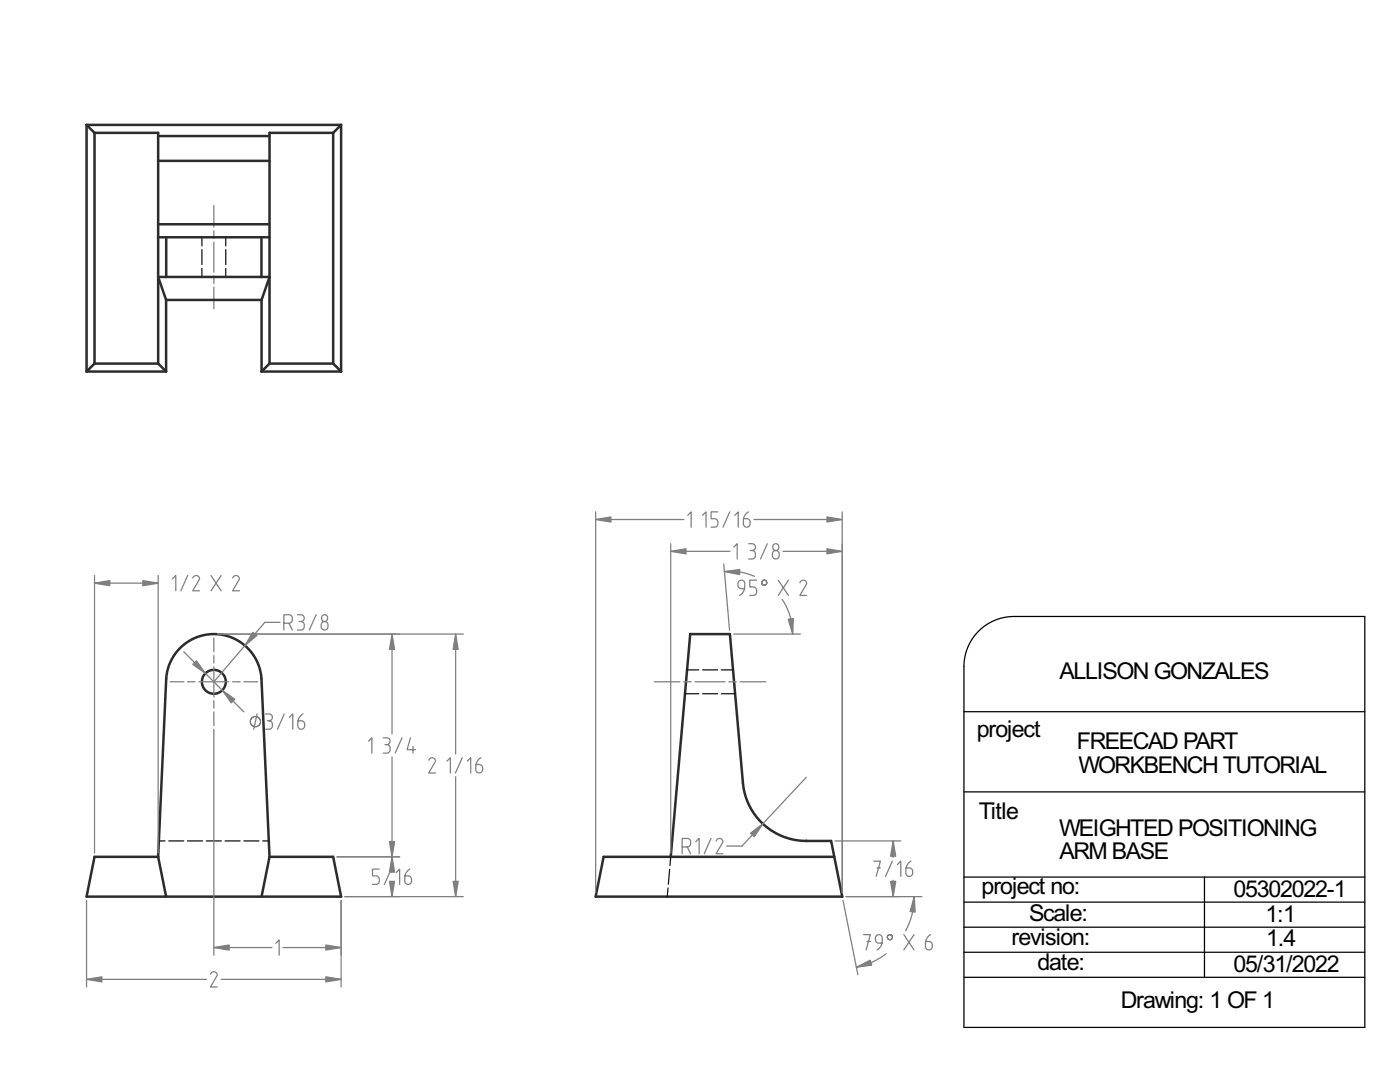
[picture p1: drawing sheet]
<svg xmlns="http://www.w3.org/2000/svg" width="279mm" height="216mm" viewBox="0 0 279 216" stroke-linecap="round" stroke-linejoin="round" font-family="sans-serif">
<g fill="none" stroke="#2c2c2c" stroke-width=".5">
<path d="M18.9 26.5h12.7v46h-12.7zM53.8 26.5h12.7v46h-12.7zM33.2 59.8v14.3h-15.9v-49.2h50.8v49.2h-15.9v-14.3M31.6 171l1.6-35.6 .2-1.6 .5-1.5 .8-1.4 .9-1.3 1.2-1 1.3-.9 1.5-.7 1.5-.3 1.6-.2 1.5 .2 1.6 .4 1.4 .6 1.3 .8 1.2 1.1 1 1.3 .7 1.4 .5 1.4 .3 1.7 1.6 35.6M31.6 171h-12.7l-1.6 7.9h50.8l-1.6-7.9h-12.7M31.6 171l1.6 7.9M53.8 171l-1.6 7.9M133.9 171l3.8-44.5h8l2.6 30.1 .6 2.5 1 2.3 1.2 1.8 1.5 1.5 1.7 1.2 1.9 1 1.7 .5 1.8 .3 6.2 .1 2.2 11.1h-49.2l1.6-7.9h46"/>
<circle cx="42.7" cy="136" r="2.38"/>
</g>
<g fill="none" stroke="#141414" stroke-width=".25">
<path d="M40.3 47.3v1.8M40.3 49.8v3M40.3 53.6v1.7M45.1 47.3v1.8M45.1 49.8v3M45.1 53.6v1.7M136.7 138.4h2.8M137.1 133.7h2.4M140.2 133.7h3M140.2 138.4h3M144 133.7h2.3M144 138.4h2.7"/>
<path d="M31.7 167.8h1.2M33.7 167.8h3M37.4 167.8h3M41.2 167.8h3M44.9 167.8h3M48.7 167.8h3M52.4 167.8h1.2M133.3 177.2l-.1 1.7M133.6 173.4l-.2 3M133.9 171l-.2 1.7"/>
</g>
<g fill="none" stroke="#7f7f7f" stroke-width=".25">
<path d="M42.7 41v4.3M42.7 46.1v1.5M42.7 48.3v6M42.7 55.1v1.5M42.7 57.3v4.3M18.9 116.4h12.7M34.4 115.5l.7-.7v3.1M37.4 114.8l-1.3 3.1M38.5 115.3a.66 .66 0 0 1 .8-.5 .66 .66 0 0 1 .5 .8l-1.3 2.3h1.3M42.1 114.8l2 3.1M44.1 114.8l-2 3.1M46.4 115.3a.66 .66 0 0 1 .8-.5 .66 .66 0 0 1 .5 .8l-1.3 2.3h1.4"/>
<path d="M33.9 136h2.8M37.4 136h1.5M39.7 136h6M42.7 127.3v2.7M42.7 130.8v1.5M42.7 133v6M42.7 139.8v1.5M46.4 136h1.5M48.7 136h2.7M130.6 136h5.1M136.5 136h1.5M138.7 136h6"/>
<path d="M145.5 136h1.5M147.7 136h5.2M42.7 142v2.8"/>
</g>
<path d="M18.9 116.4l3-.5v1z" fill="#7f7f7f"/>
<path d="M18.9 116.4l3-.5v1z" fill="#7f7f7f" stroke="#7f7f7f" stroke-width=".25"/>
<path d="M28.5 115.9l3.1 .5-3.1 .5z" fill="#7f7f7f"/>
<path d="M28.5 115.9l3.1 .5-3.1 .5z" fill="#7f7f7f" stroke="#7f7f7f" stroke-width=".25"/>
<path d="M18.9 114.8v55.4M31.6 114.8v55.4M17.3 195.4h23.9M42 194.4a.66 .66 0 0 1 .8-.5 .66 .66 0 0 1 .5 .8l-1.3 2.2h1.4M44.1 195.4h24" fill="none" stroke="#7f7f7f" stroke-width=".25"/>
<path d="M17.3 195.4l3-.5v1z" fill="#7f7f7f"/>
<path d="M17.3 195.4l3-.5v1z" fill="#7f7f7f" stroke="#7f7f7f" stroke-width=".25"/>
<path d="M65 194.9l3.1 .5-3.1 .5z" fill="#7f7f7f"/>
<path d="M65 194.9l3.1 .5-3.1 .5z" fill="#7f7f7f" stroke="#7f7f7f" stroke-width=".25"/>
<g fill="none" stroke="#7f7f7f" stroke-width=".25">
<path d="M55.9 124.2h-3.1l-10.1 11.8M56.7 124.4h1a.68 .68 0 0 0 .6-.7v-.4a.68 .68 0 0 0-.6-.6h-1v3M57.7 124.4l.6 1.3M59.4 122.7h.6a.68 .68 0 0 1 .7 .6 .68 .68 0 0 1-.7 .7 .68 .68 0 0 1 .7 .7v.3a.68 .68 0 0 1-.7 .7h-.6M59.7 124h.3M63.1 122.7l-1.4 3M64.3 124.2a.68 .68 0 0 1 .7-.1 .68 .68 0 0 1 .5 .6v.3a.68 .68 0 0 1-.7 .7 .68 .68 0 0 1-.7-.7zM17.3 179.7v17.2M68.1 179.7v17.2"/>
<circle cx="64.8" cy="123.3" r=".65"/>
</g>
<path d="M50.5 126.2l.7 .6-2.3 2z" fill="#7f7f7f"/>
<path d="M50.5 126.2l.7 .6-2.3 2z" fill="#7f7f7f" stroke="#7f7f7f" stroke-width=".25"/>
<path d="M160.9 155.1l-12.8 13.7h-3.1M136.1 169h1.1a.68 .68 0 0 0 .6-.7v-.3a.68 .68 0 0 0-.6-.7h-1.1v3.1M137.2 169l.6 1.4M138.8 168l.7-.7v3.1M141.9 167.3l-1.4 3.1M142.9 167.8a.66 .66 0 0 1 .8-.5 .66 .66 0 0 1 .5 .8l-1.3 2.3h1.4" fill="none" stroke="#7f7f7f" stroke-width=".25"/>
<path d="M149.8 166.3l2.4-1.9-1.7 2.5z" fill="#7f7f7f"/>
<path d="M149.8 166.3l2.4-1.9-1.7 2.5z" fill="#7f7f7f" stroke="#7f7f7f" stroke-width=".25"/>
<path d="M174.4 171.8h1.3l-.8 3.1M175 173.2h.7M178.1 171.8l-1.4 3.1M178.2 167.8v3.3M178.2 175.6v3.3M179.1 172.5l.7-.7v3.1M181.8 171.8a2.03 2.03 0 0 0-1 1.8v.6a.68 .68 0 0 0 .7 .7 .68 .68 0 0 0 .6-.7v-.3a.68 .68 0 0 0-.6-.7h-.7" fill="none" stroke="#7f7f7f" stroke-width=".25"/>
<path d="M178.2 167.8l.6 3h-1.1z" fill="#7f7f7f"/>
<path d="M178.2 167.8l.6 3h-1.1z" fill="#7f7f7f" stroke="#7f7f7f" stroke-width=".25"/>
<path d="M177.7 175.9h1.1l-.6 3z" fill="#7f7f7f"/>
<path d="M177.7 175.9h1.1l-.6 3z" fill="#7f7f7f" stroke="#7f7f7f" stroke-width=".25"/>
<g fill="none" stroke="#7f7f7f" stroke-width=".25">
<path d="M166.6 167.8h13.2M168.2 179.7l3 14.8M168.9 178.9h15.1M182.5 178.9l-.2 1.8-.3 1.7-.5 1.7-.8 1.6M172.3 186.5h1.4l-.8 3M173 187.9h.7M176 188.2h-.6a.68 .68 0 0 1-.7-.7v-.3a.68 .68 0 0 1 .7-.7 .68 .68 0 0 1 .7 .7v.7a2.05 2.05 0 0 1-1 1.6M176.8 190.3l-2.8 1.7-3.1 1M180.4 186.5l2 3M182.4 186.5l-2 3M185.7 186.5a2.03 2.03 0 0 0-1 1.8v.6a.68 .68 0 0 0 .7 .6 .68 .68 0 0 0 .7-.6v-.4a.68 .68 0 0 0-.7-.6h-.7"/>
<circle cx="177.6" cy="187" r=".51"/>
</g>
<path d="M170.9 193l2.8-1.4 .3 1z" fill="#7f7f7f"/>
<path d="M170.9 193l2.8-1.4 .3 1z" fill="#7f7f7f" stroke="#7f7f7f" stroke-width=".25"/>
<path d="M182.5 178.9l.1 3.1-1-.1z" fill="#7f7f7f"/>
<path d="M182.5 178.9l.1 3.1-1-.1z" fill="#7f7f7f" stroke="#7f7f7f" stroke-width=".25"/>
<path d="M75.7 173.4h-1.4v1.4h.7a.68 .68 0 0 1 .7 .7v.3a.68 .68 0 0 1-.7 .7h-.7M78.1 173.4l-1.4 3.1M78.2 171v1.7M78.2 177.2v1.7M79.1 174.1l.7-.7v3.1M81.8 173.4a2.03 2.03 0 0 0-1 1.8v.6a.68 .68 0 0 0 .7 .7 .68 .68 0 0 0 .6-.7v-.3a.68 .68 0 0 0-.6-.7h-.7" fill="none" stroke="#7f7f7f" stroke-width=".25"/>
<path d="M78.2 171l.5 3h-1z" fill="#7f7f7f"/>
<path d="M78.2 171l.5 3h-1z" fill="#7f7f7f" stroke="#7f7f7f" stroke-width=".25"/>
<path d="M77.7 175.9h1l-.5 3z" fill="#7f7f7f"/>
<path d="M77.7 175.9h1l-.5 3z" fill="#7f7f7f" stroke="#7f7f7f" stroke-width=".25"/>
<g fill="none" stroke="#7f7f7f" stroke-width=".25">
<path d="M144.4 112.5l1.2 13.3M144.6 114l3 .2 3 .8M148.6 117.5h-.7a.68 .68 0 0 1-.6-.7v-.4a.68 .68 0 0 1 .6-.6 .68 .68 0 0 1 .7 .6v.8a2.05 2.05 0 0 1-1 1.6M151 115.8h-1.4v1.3h.7a.68 .68 0 0 1 .7 .7v.3a.68 .68 0 0 1-.7 .7h-.7M155.3 115.8l2 3M156.1 119.6l.9 1.6 .7 1.7 .4 1.8 .1 1.8M157.3 115.8l-2 3M159.7 116.3a.66 .66 0 0 1 .7-.5 .66 .66 0 0 1 .5 .8l-1.3 2.2h1.4M146.4 126.5h13.3M67.3 171h12.5M68.8 178.9h11"/>
<circle cx="152.5" cy="116.3" r=".51"/>
</g>
<path d="M157.3 123.6l1-.2-.1 3.1z" fill="#7f7f7f"/>
<path d="M157.3 123.6l1-.2-.1 3.1z" fill="#7f7f7f" stroke="#7f7f7f" stroke-width=".25"/>
<path d="M144.6 114l3-.4v1.1z" fill="#7f7f7f"/>
<path d="M144.6 114l3-.4v1.1z" fill="#7f7f7f" stroke="#7f7f7f" stroke-width=".25"/>
<path d="M42.7 189.1h11.6M55 188.2l.7-.7v3.1M56.5 189.1h11.6" fill="none" stroke="#7f7f7f" stroke-width=".25"/>
<path d="M42.7 189.1l3-.5v1z" fill="#7f7f7f"/>
<path d="M42.7 189.1l3-.5v1z" fill="#7f7f7f" stroke="#7f7f7f" stroke-width=".25"/>
<path d="M65 188.6l3.1 .5-3.1 .5z" fill="#7f7f7f"/>
<path d="M65 188.6l3.1 .5-3.1 .5z" fill="#7f7f7f" stroke="#7f7f7f" stroke-width=".25"/>
<path d="M118.9 103.7h17.6M137.3 102.8l.6-.7v3.1M140.2 102.8l.7-.7v3.1M143.3 102.1h-1.4v1.4h.7a.68 .68 0 0 1 .7 .7v.3a.68 .68 0 0 1-.7 .7h-.7M145.6 102.1l-1.3 3.1M146.7 102.8l.6-.7v3.1M149.4 102.1a2.03 2.03 0 0 0-1 1.8v.6a.68 .68 0 0 0 .6 .7 .68 .68 0 0 0 .7-.7v-.3a.68 .68 0 0 0-.7-.7h-.6M150.5 103.7h17.6M42.7 145.5v45.1M68.1 179.7v10.9" fill="none" stroke="#7f7f7f" stroke-width=".25"/>
<path d="M118.9 103.7l3-.5v1z" fill="#7f7f7f"/>
<path d="M118.9 103.7l3-.5v1z" fill="#7f7f7f" stroke="#7f7f7f" stroke-width=".25"/>
<path d="M165 103.2l3.1 .5-3.1 .5z" fill="#7f7f7f"/>
<path d="M165 103.2l3.1 .5-3.1 .5z" fill="#7f7f7f" stroke="#7f7f7f" stroke-width=".25"/>
<g fill="none" stroke="#7f7f7f" stroke-width=".25">
<path d="M118.9 102.1v76M168.1 102.1v76M36.7 130.1l12 11.9M50.8 145h.1M51.3 142.5l-.7 3M53 142.5h.7a.68 .68 0 0 1 .7 .6 .68 .68 0 0 1-.7 .7 .68 .68 0 0 1 .7 .7v.3a.68 .68 0 0 1-.7 .7h-.7M53.3 143.8h.4M56.7 142.5l-1.3 3M57.7 143.1l.7-.6v3M60.5 142.5a2.03 2.03 0 0 0-1.1 1.7v.6a.68 .68 0 0 0 .7 .7 .68 .68 0 0 0 .7-.7v-.3a.68 .68 0 0 0-.7-.7h-.6"/>
<circle cx="51" cy="144" r="1.02"/>
</g>
<path d="M39.2 131.9l1.8 2.5-2.5-1.8z" fill="#7f7f7f"/>
<path d="M39.2 131.9l1.8 2.5-2.5-1.8z" fill="#7f7f7f" stroke="#7f7f7f" stroke-width=".25"/>
<path d="M44.4 137.7l2.5 1.8-.7 .7z" fill="#7f7f7f"/>
<path d="M44.4 137.7l2.5 1.8-.7 .7z" fill="#7f7f7f" stroke="#7f7f7f" stroke-width=".25"/>
<path d="M78.2 126.5v20M73.5 147.9l.7-.7v3.1M76.5 147.2h.7a.68 .68 0 0 1 .7 .7 .68 .68 0 0 1-.7 .7 .68 .68 0 0 1 .7 .7v.3a.68 .68 0 0 1-.7 .7h-.7M76.8 148.6h.4M78.2 151v20M80.2 147.2l-1.3 3.1M81.9 147.2l-.7 2.4h1.7M82.4 148.9v1.4" fill="none" stroke="#7f7f7f" stroke-width=".25"/>
<path d="M77.7 167.9h1l-.5 3.1z" fill="#7f7f7f"/>
<path d="M77.7 167.9h1l-.5 3.1z" fill="#7f7f7f" stroke="#7f7f7f" stroke-width=".25"/>
<path d="M78.2 126.5l.5 3.1h-1z" fill="#7f7f7f"/>
<path d="M78.2 126.5l.5 3.1h-1z" fill="#7f7f7f" stroke="#7f7f7f" stroke-width=".25"/>
<g fill="none" stroke="#7f7f7f" stroke-width=".25">
<path d="M133.9 110h11.8M146.4 109.2l.7-.7v3M149.4 108.5h.7a.68 .68 0 0 1 .7 .7 .68 .68 0 0 1-.7 .6 .68 .68 0 0 1 .7 .7v.4a.68 .68 0 0 1-.7 .6h-.7M149.7 109.8h.4M153.1 108.5l-1.3 3M154.3 110a.68 .68 0 0 1 .8-.1 .68 .68 0 0 1 .4 .6v.4a.68 .68 0 0 1-.7 .6 .68 .68 0 0 1-.7-.6zM156.3 110h11.8M43.4 126.5h36.4M67.3 171h12.5"/>
<circle cx="154.9" cy="109.2" r=".65"/>
</g>
<path d="M31.6 47.3h22.2M31.6 55.3h22.2" fill="none" stroke="#2c2c2c" stroke-width=".5"/>
<path d="M133.9 110l3-.5v1z" fill="#7f7f7f"/>
<path d="M133.9 110l3-.5v1z" fill="#7f7f7f" stroke="#7f7f7f" stroke-width=".25"/>
<path d="M165 109.5l3.1 .5-3.1 .5z" fill="#7f7f7f"/>
<path d="M165 109.5l3.1 .5-3.1 .5z" fill="#7f7f7f" stroke="#7f7f7f" stroke-width=".25"/>
<path d="M133.9 108.5v61.7M168.1 108.5v69.6M90.9 126.5v23.9M85.6 151.7a.66 .66 0 0 1 .8-.5 .66 .66 0 0 1 .5 .8l-1.3 2.2h1.3M89.2 151.9l.7-.7v3M90.9 155v23.9M92.2 151.2l-1.3 3M93.3 151.9l.6-.7v3M96 151.2a2.03 2.03 0 0 0-1 1.8v.6a.68 .68 0 0 0 .6 .6 .68 .68 0 0 0 .7-.6v-.4a.68 .68 0 0 0-.7-.7h-.6" fill="none" stroke="#7f7f7f" stroke-width=".25"/>
<path d="M17.3 24.9l1.6 1.6M31.6 32.1h22.2M31.6 27.1h22.2M68.1 24.9l-1.6 1.6M31.6 44.7h22.2M31.6 55.3l1.6 4.5h19l1.6-4.5M33.2 47.3v8M52.2 47.3v8M18.9 72.5l-1.6 1.6M31.6 72.5l1.6 1.6M53.8 72.5l-1.6 1.6M66.5 72.5l1.6 1.6" fill="none" stroke="#2c2c2c" stroke-width=".5"/>
<path d="M90.9 126.5l.5 3.1h-1z" fill="#7f7f7f"/>
<path d="M90.9 126.5l.5 3.1h-1z" fill="#7f7f7f" stroke="#7f7f7f" stroke-width=".25"/>
<path d="M90.4 175.9h1l-.5 3z" fill="#7f7f7f"/>
<path d="M90.4 175.9h1l-.5 3z" fill="#7f7f7f" stroke="#7f7f7f" stroke-width=".25"/>
<path d="M43.4 126.5h49.1M68.8 178.9h23.7" fill="none" stroke="#7f7f7f" stroke-width=".25"/>
<path d="M195.3 126l1.4-1.2 1.6-.9 1.9-.6 1.8-.3h70.4v82h-80v-72.4l.2-1.8 .6-1.8 .9-1.6zM192.4 158h80M192.4 142h80M192.4 175h80M240.4 175v20M192.4 195h80M192.4 190h80M192.4 185h80M192.4 180h80" fill="none" stroke="#000" stroke-width=".25"/>
<g font-size="4.2">
<text x="211.4" y="135.6">ALLISON GONZALES</text>
<text x="194.9" y="147">project</text>
<text x="214.9" y="149.5">FREECAD PART</text>
<text x="215.2" y="154.2">WORKBENCH TUTORIAL</text>
<text x="195.4" y="163.4">Title</text>
<text x="211.4" y="166.8">WEIGHTED POSITIONING</text>
<text x="211.4" y="171.5">ARM BASE</text>
<text x="195.9" y="178.4">project no:</text>
<text x="246.2" y="179">05302022-1</text>
<text x="205.4" y="183.8">Scale:</text>
<text x="252.6" y="183.9">1:1</text>
<text x="201.9" y="188.5">revision:</text>
<text x="252.7" y="188.8">1.4</text>
<text x="207.1" y="193.6">date:</text>
<text x="246.2" y="193.9">05/31/2022</text>
<text x="223.7" y="201.1">Drawing: 1 OF 1</text>
</g>
</svg>
